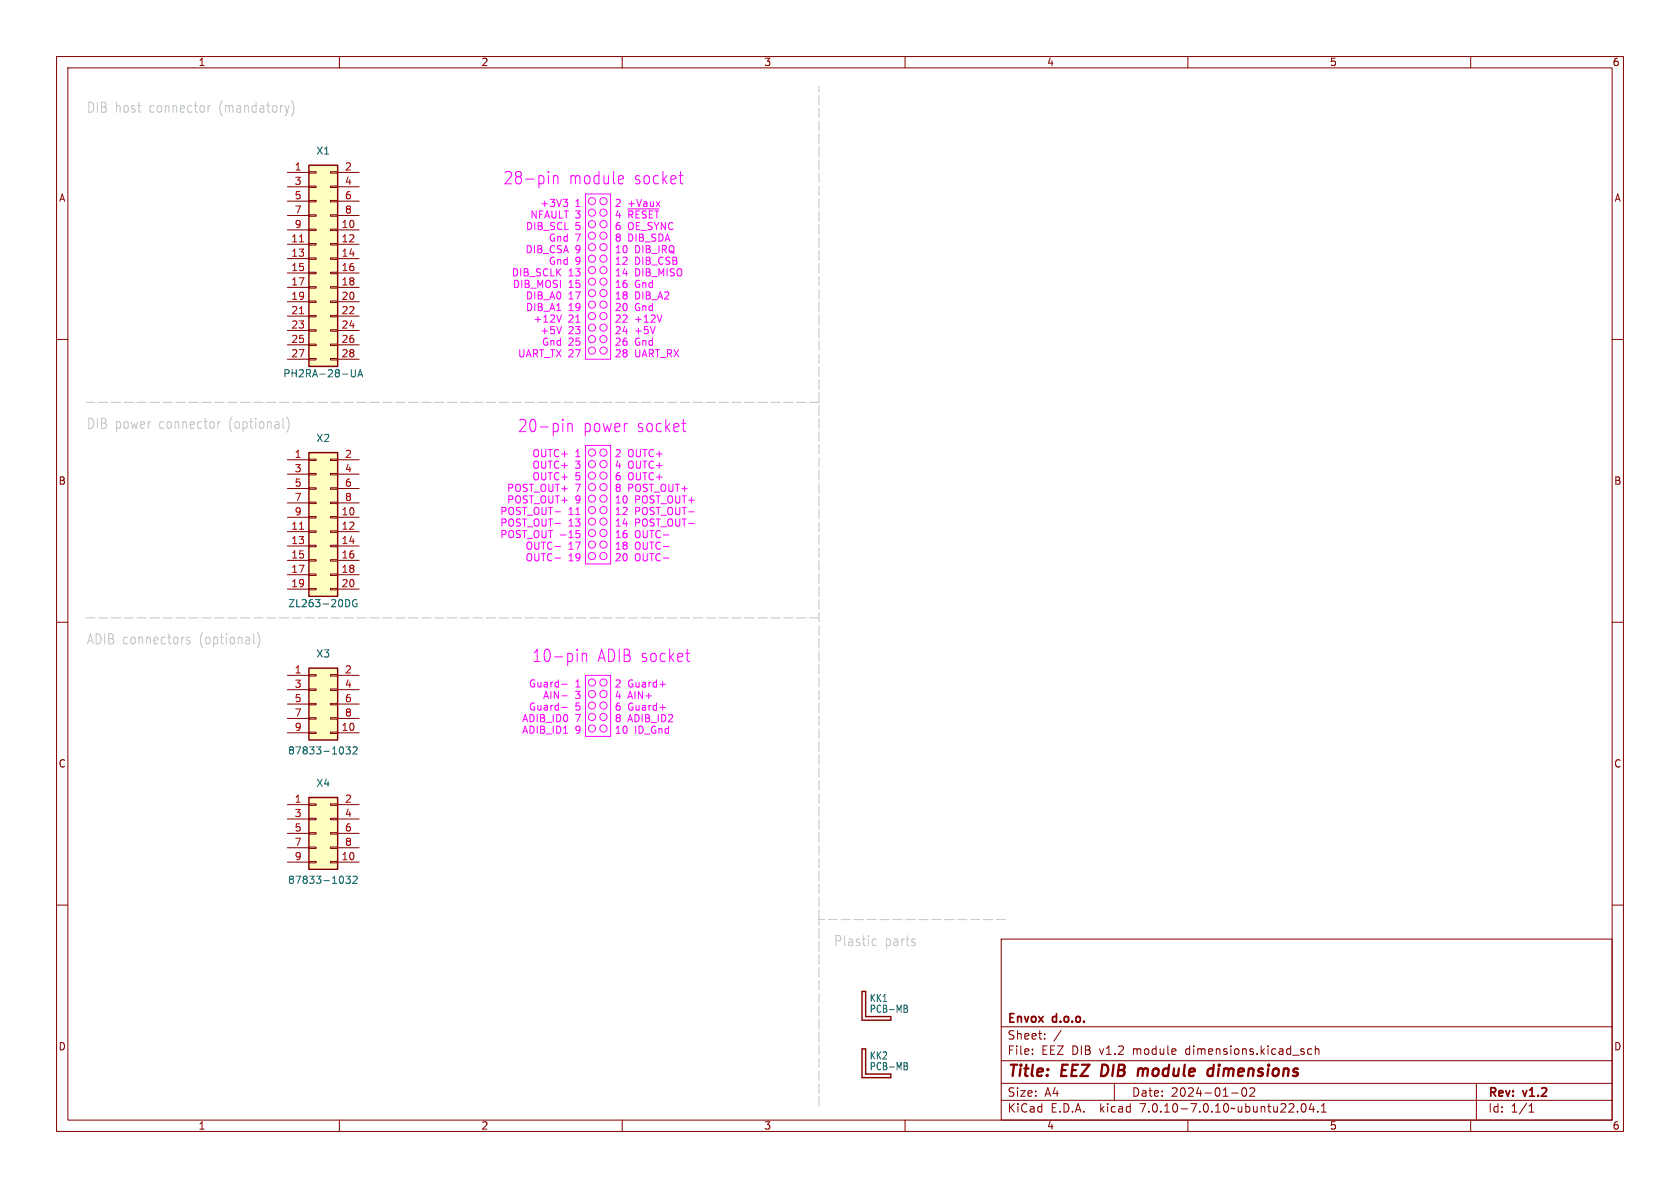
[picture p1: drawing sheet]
<svg xmlns="http://www.w3.org/2000/svg" width="297mm" height="210mm" viewBox="0 0 297 210" stroke-linecap="round" stroke-linejoin="round" font-family="sans-serif">
<g fill="none" stroke="#840000" stroke-width=".18">
<path d="M10 10h277v190h-277zM12 12h273v186h-273zM60 10v2M110 10v2M160 10v2M210 10v2M260 10v2M50.8 30.5h3.8M50.8 33h3.8M50.8 35.6h3.8M50.8 38.1h3.8M54.6 38h1.3v.2h-1.3z"/>
<path d="M54.6 35.4h1.3v.3h-1.3zM54.6 32.9h1.3v.2h-1.3zM54.6 30.4h1.3v.2h-1.3zM58.4 38h1.3v.2h-1.3zM58.4 35.4h1.3v.3h-1.3zM58.4 32.9h1.3v.2h-1.3zM58.4 30.4h1.3v.2h-1.3zM59.7 30.5h3.8M59.7 33h3.8M59.7 35.6h3.8M59.7 38.1h3.8M10 60h2"/>
<path d="M50.8 40.6h3.8M50.8 43.2h3.8M50.8 45.7h3.8M50.8 48.3h3.8M50.8 50.8h3.8M50.8 53.3h3.8M50.8 55.9h3.8M50.8 58.4h3.8M54.6 58.3h1.3v.2h-1.3zM54.6 55.8h1.3v.2h-1.3zM54.6 53.2h1.3v.3h-1.3zM54.6 50.7h1.3v.2h-1.3z"/>
<path d="M54.6 48.1h1.3v.3h-1.3zM54.6 45.6h1.3v.2h-1.3zM54.6 43.1h1.3v.2h-1.3zM54.6 40.5h1.3v.3h-1.3zM58.4 58.3h1.3v.2h-1.3zM58.4 55.8h1.3v.2h-1.3zM58.4 53.2h1.3v.3h-1.3zM58.4 50.7h1.3v.2h-1.3zM58.4 48.1h1.3v.3h-1.3zM58.4 45.6h1.3v.2h-1.3zM58.4 43.1h1.3v.2h-1.3zM58.4 40.5h1.3v.3h-1.3z"/>
<path d="M59.7 40.6h3.8M59.7 43.2h3.8M59.7 45.7h3.8M59.7 48.3h3.8M59.7 50.8h3.8M59.7 53.3h3.8M59.7 55.9h3.8M59.7 58.4h3.8M285 60h2M50.8 61h3.8M50.8 63.5h3.8M54.6 63.4h1.3v.2h-1.3z"/>
<path d="M54.6 60.8h1.3v.3h-1.3zM58.4 63.4h1.3v.2h-1.3zM58.4 60.8h1.3v.3h-1.3zM59.7 61h3.8M59.7 63.5h3.8M50.8 81.3h3.8M50.8 91.4h3.8M50.8 94h3.8M50.8 96.5h3.8M50.8 99.1h3.8M50.8 83.8h3.8M50.8 86.4h3.8"/>
<path d="M50.8 88.9h3.8M54.6 98.9h1.3v.3h-1.3zM54.6 96.4h1.3v.2h-1.3zM54.6 93.9h1.3v.2h-1.3zM54.6 91.3h1.3v.3h-1.3zM54.6 88.8h1.3v.2h-1.3zM54.6 86.2h1.3v.3h-1.3zM54.6 83.7h1.3v.2h-1.3zM54.6 81.2h1.3v.2h-1.3zM58.4 98.9h1.3v.3h-1.3zM58.4 96.4h1.3v.2h-1.3zM58.4 93.9h1.3v.2h-1.3z"/>
<path d="M58.4 91.3h1.3v.3h-1.3zM58.4 88.8h1.3v.2h-1.3zM58.4 86.2h1.3v.3h-1.3zM58.4 83.7h1.3v.2h-1.3zM58.4 81.2h1.3v.2h-1.3zM59.7 81.3h3.8M59.7 91.4h3.8M59.7 94h3.8M59.7 96.5h3.8M59.7 99.1h3.8M59.7 83.8h3.8M59.7 86.4h3.8"/>
<path d="M59.7 88.9h3.8M10 110h2M50.8 101.6h3.8M50.8 104.1h3.8M50.8 119.4h3.8M54.6 104h1.3v.3h-1.3zM54.6 101.5h1.3v.2h-1.3zM54.6 119.3h1.3v.2h-1.3zM58.4 104h1.3v.3h-1.3zM58.4 101.5h1.3v.2h-1.3zM58.4 119.3h1.3v.2h-1.3zM59.7 101.6h3.8"/>
<path d="M59.7 104.1h3.8M59.7 119.4h3.8M285 110h2M50.8 129.5h3.8M50.8 121.9h3.8M50.8 124.5h3.8M50.8 127h3.8M54.6 129.4h1.3v.3h-1.3zM54.6 126.9h1.3v.2h-1.3zM54.6 124.3h1.3v.3h-1.3zM54.6 121.8h1.3v.2h-1.3zM58.4 129.4h1.3v.3h-1.3z"/>
<path d="M58.4 126.9h1.3v.2h-1.3zM58.4 124.3h1.3v.3h-1.3zM58.4 121.8h1.3v.2h-1.3zM59.7 129.5h3.8M59.7 121.9h3.8M59.7 124.5h3.8M59.7 127h3.8M10 160h2M50.8 142.2h3.8M50.8 152.4h3.8M50.8 144.8h3.8M50.8 147.3h3.8"/>
<path d="M50.8 149.9h3.8M54.6 152.3h1.3v.2h-1.3zM54.6 149.7h1.3v.3h-1.3zM54.6 147.2h1.3v.2h-1.3zM54.6 144.7h1.3v.2h-1.3zM54.6 142.1h1.3v.3h-1.3zM58.4 152.3h1.3v.2h-1.3zM58.4 149.7h1.3v.3h-1.3zM58.4 147.2h1.3v.2h-1.3zM58.4 144.7h1.3v.2h-1.3zM58.4 142.1h1.3v.3h-1.3zM59.7 142.2h3.8"/>
<path d="M59.7 152.4h3.8M59.7 144.8h3.8M59.7 147.3h3.8M59.7 149.9h3.8M285 160h2M177 166h108v32h-108zM60 198v2M110 198v2M160 198v2M177 194.5h108M177 191.5h108M177 187.5h108"/>
<path d="M177 181.5h108M182.5 186.3v.1M182.5 185.5v.1M184.7 183.6v.1M184.7 182.8v.1M187.6 182.1l-1.3 2M197 191.5v3M210 198v2M217.7 193.2h1.2M219.7 192.4l.2-.1a.81 .81 0 0 1 .6 .6 .81 .81 0 0 1-.3 .8l-.2 .1a.81 .81 0 0 1-.3-1.4zM221 192.4l.5-.1 .2 .1 .1 .3-.9 1.1h.9M229.4 196.5v.1"/>
<path d="M230.2 195.2l.2-.1a.81 .81 0 0 1 .6 .6 .81 .81 0 0 1-.3 .8l-.2 .1a.81 .81 0 0 1-.3-1.4zM231.8 195l-.3 1.1h.9M231.9 185.5l-.4-.1-.3 .3v.4l.1 .2h.6M232.2 195.6v1M232.5 185.5l.2-.1 .4 .1 .1 .9M232.5 184.9v1.5M233 196.5v.1M233.6 196.6h.9M233.6 195.5l.4-.4v1.5M260 198v2M261 191.5v6.5M270.3 196.6h.9"/>
<path d="M270.3 195.5l.4-.4v1.5"/>
</g>
<path d="M194.9 188.2l-.3 2h.5M201.4 189l.2-.1 .4 .1M202.1 189.2l-.1 1M213.6 190.1l.2 .1 .6-.1M213.7 189l.2-.1 .6 .1M214.6 188.2l-.3 2" fill="none" stroke="#840000" stroke-width=".4"/>
<g fill="#ffffc2" stroke="#ffffc2" stroke-width=".18">
<path d="M54.6 29.2h5.1v35.6h-5.1z"/>
<path d="M54.6 80h5.1v25.4h-5.1z"/>
<path d="M54.6 118.1h5.1v12.7h-5.1z"/>
<path d="M54.6 141h5.1v12.7h-5.1z"/>
</g>
<path d="M54.6 29.2h5.1v35.6h-5.1zM54.6 80h5.1v25.4h-5.1zM54.6 118.1h5.1v12.7h-5.1zM54.6 141h5.1v12.7h-5.1zM152.4 175.3h.6v4.4h4.5v.6h-5.1zM152.4 185.4h.6v4.5h4.5v.6h-5.1z" fill="none" stroke="#840000" stroke-width=".25"/>
<path d="M52.9 42.8h.8M52.9 55.5h.8M52.9 93.6h.8" fill="none" stroke="#a90000" stroke-width=".18"/>
<g fill="none" stroke="#006464" stroke-width=".18">
<path d="M62.1 65.3v1.1l.3 .2h.3l.1-.2v-1.1M63.3 66.6l.4-1.3 .4 1.3M63.4 66.3h.6M61.4 106a.68 .68 0 0 1 .4 .6 .68 .68 0 0 1-.4 .7M63 106.1a.59 .59 0 0 0-.7 .5 .59 .59 0 0 0 .7 .6l.1-.5h-.2M61.1 132h.8l-.4 .5 .4 .1v.6l-.2 .1-.6-.1M62.4 132.1l.5-.1 .2 .4-.7 .9h.7M61.1 154.9h.8l-.4 .5 .4 .1v.5l-.2 .2-.6-.2M62.4 155l.5-.1 .2 .3-.7 1h.7M159.8 177.7l.5 .1 .1 .2-.2 .3M159.8 178.3h.4M160.2 178.3l.2 .2v.3l-.6 .2"/>
<path d="M159.8 187.8l.5 .2 .1 .2-.2 .2M159.8 188.4h.4M160.2 188.4l.2 .3v.3l-.6 .1"/>
</g>
<g fill="none" stroke="#c2c2c2" stroke-width=".18">
<path d="M36.8 18.7v1.1M37.2 18.7h-.3l-.1 .3M51.1 18.7l-.4 1.1M51.5 17.8a2.31 2.31 0 0 1 0 2.7M38.5 74.5v1.2M38.9 74.5l-.2 .1-.2 .3M50.1 75.6l.1 .1M50.7 73.7a2.31 2.31 0 0 1 0 2.7M33.5 112.7l-.3-.1a.31 .31 0 0 0-.2 .3 .31 .31 0 0 0 .2 .3h.2a.31 .31 0 0 1 .2 .3 .31 .31 0 0 1-.2 .3l-.4-.1M44.8 112v1.6l.3 .2M45.5 111.8a2.31 2.31 0 0 1 0 2.7M154.3 167.1h.6"/>
<path d="M154.3 166.1h.6"/>
</g>
<g fill="none" stroke="#f0f" stroke-width=".18">
<path d="M97 30.3v.1v.1M97.8 31v1.5M97.8 31.2a.46 .46 0 0 1 .7-.1l.1 1.4M99.6 35.2h.8l-.5 .5M100.1 35.7l.3 .3v.3l-.3 .2M103.5 34.3h4.4v29.2h-4.4zM109.6 31l.5 .1 .1 .5-.9 .2M110.1 32.4l-.5 .1M111 36.9h5.5M116 35.7l.7 .8M116.7 35.7l-.7 .8M120 31h.7"/>
<path d="M120.4 32.4l.3 .1M99.3 55.7l-.5 1.3M99.3 57.7l-.5 1.3M117 55.7l-.4 1.3M99.5 74.1l.1 .1-.1 .1M100.4 74.9v1.4M100.4 75.1a.46 .46 0 0 1 .7-.1l.1 1.3M103.5 78.7h4.4v21h-4.4zM120.5 74.9h.7M120.9 76.2l.3 .1M98.1 90.5h1M98.1 92.5h1"/>
<path d="M98.1 96.6h1M98.1 98.7h1M101.9 94.3h.4l.2 .2-.1 .5h-.5M102 114.8l.1 .1-.1 .1M102.9 115.5v1.4M102.9 115.7a.46 .46 0 0 1 .7-.1l.1 1.3M103.5 119.4h4.4v10.8h-4.4zM121.2 115.5h.7M121.6 116.8l.3 .1M99.3 121h1M99.3 123h1M99.3 125h1"/>
<path d="M99.6 129.6h.8M116.7 121h.9M116.7 125.1h.9"/>
<circle cx="104.6" cy="35.6" r=".63"/>
<circle cx="104.6" cy="39.6" r=".63"/>
<circle cx="104.6" cy="37.6" r=".63"/>
<circle cx="106.7" cy="37.6" r=".63"/>
<circle cx="106.7" cy="35.6" r=".63"/>
<circle cx="106.7" cy="39.6" r=".63"/>
<circle cx="104.6" cy="59.9" r=".63"/>
<circle cx="104.6" cy="45.7" r=".63"/>
<circle cx="104.6" cy="51.8" r=".63"/>
<circle cx="104.6" cy="55.9" r=".63"/>
<circle cx="104.6" cy="53.8" r=".63"/>
<circle cx="104.6" cy="41.7" r=".63"/>
<circle cx="104.6" cy="47.8" r=".63"/>
<circle cx="104.6" cy="49.8" r=".63"/>
<circle cx="104.6" cy="43.7" r=".63"/>
<circle cx="104.6" cy="57.9" r=".63"/>
<circle cx="106.7" cy="57.9" r=".63"/>
<circle cx="106.7" cy="55.9" r=".63"/>
<circle cx="106.7" cy="59.9" r=".63"/>
<circle cx="106.7" cy="41.7" r=".63"/>
<circle cx="106.7" cy="43.7" r=".63"/>
<circle cx="106.7" cy="51.8" r=".63"/>
<circle cx="106.7" cy="45.7" r=".63"/>
<circle cx="106.7" cy="53.8" r=".63"/>
<circle cx="106.7" cy="49.8" r=".63"/>
<circle cx="106.7" cy="47.8" r=".63"/>
<circle cx="104.6" cy="62" r=".63"/>
<circle cx="106.7" cy="62" r=".63"/>
<circle cx="104.6" cy="86.1" r=".63"/>
<circle cx="104.6" cy="94.2" r=".63"/>
<circle cx="104.6" cy="98.3" r=".63"/>
<circle cx="104.6" cy="84.1" r=".63"/>
<circle cx="104.6" cy="90.2" r=".63"/>
<circle cx="104.6" cy="96.3" r=".63"/>
<circle cx="104.6" cy="80" r=".63"/>
<circle cx="104.6" cy="88.1" r=".63"/>
<circle cx="104.6" cy="82" r=".63"/>
<circle cx="104.6" cy="92.2" r=".63"/>
<circle cx="106.7" cy="96.3" r=".63"/>
<circle cx="106.7" cy="80" r=".63"/>
<circle cx="106.7" cy="88.1" r=".63"/>
<circle cx="106.7" cy="86.1" r=".63"/>
<circle cx="106.7" cy="82" r=".63"/>
<circle cx="106.7" cy="94.2" r=".63"/>
<circle cx="106.7" cy="98.3" r=".63"/>
<circle cx="106.7" cy="84.1" r=".63"/>
<circle cx="106.7" cy="90.2" r=".63"/>
<circle cx="106.7" cy="92.2" r=".63"/>
<circle cx="104.6" cy="120.6" r=".63"/>
<circle cx="104.6" cy="124.7" r=".63"/>
<circle cx="104.6" cy="122.7" r=".63"/>
<circle cx="104.6" cy="126.7" r=".63"/>
<circle cx="104.6" cy="128.8" r=".63"/>
<circle cx="106.7" cy="124.7" r=".63"/>
<circle cx="106.7" cy="122.7" r=".63"/>
<circle cx="106.7" cy="120.6" r=".63"/>
<circle cx="106.7" cy="126.7" r=".63"/>
<circle cx="106.7" cy="128.8" r=".63"/>
</g>
<path d="M144.8 71.1h-129.6M144.8 109.2h-129.6M144.8 162.6v-147.4M177.8 162.6h-33M144.8 195.6v-33" fill="none" stroke="#c2c2c2" stroke-width=".18" stroke-dasharray="1.7 .6"/>
<g font-size="3" fill="#f0f">
<text x="88.9" y="32.8">28-pin</text>
<text x="100.5" y="32.8">module</text>
<text x="112.1" y="32.8">socket</text>
<text x="91.4" y="76.6">20-pin</text>
<text x="103" y="76.6">power</text>
<text x="112.6" y="76.6">socket</text>
<text x="94" y="117.2">10-pin</text>
<text x="105.6" y="117.2">ADIB socket</text>
</g>
<g font-size="2.8" fill="#840000">
<text x="178" y="190.9">Title:</text>
<text x="187.7" y="190.9">EEZ</text>
<text x="195.5" y="190.9">DIB</text>
<text x="202.8" y="190.9">module</text>
<text x="216" y="190.9">dimensions</text>
</g>
<g font-size="2.5" fill="#c2c2c2">
<text x="15.2" y="20.1">DIB host</text>
<text x="26.4" y="20.1">connector</text>
<text x="38.9" y="20.1">(mandatory)</text>
<text x="15.2" y="76">DIB power</text>
<text x="28.1" y="76">connector</text>
<text x="40.6" y="76">(optional)</text>
<text x="15.2" y="114.1">ADIB connectors</text>
<text x="35.3" y="114.1">(optional)</text>
<text x="147.3" y="167.4">Plastic</text>
<text x="156.4" y="167.4">parts</text>
</g>
<g font-size="2.1" fill="#840000">
<text x="178" y="184">Sheet:</text>
<text x="178" y="181.2">Envox</text>
<text x="186.2" y="181.2">d.o.o.</text>
<text x="178" y="186.7">File:</text>
<text x="184.1" y="186.7">EEZ DIB</text>
<text x="194.5" y="186.7">v1.2</text>
<text x="200.6" y="186.7">module</text>
<text x="210" y="186.7">dimensions.kicad_sch</text>
<text x="178" y="196.9">KiCad</text>
<text x="178" y="194.1">Size:</text>
<text x="184.7" y="194.1">A4</text>
<text x="185.7" y="196.9">E.D.A.</text>
<text x="194.6" y="196.9">kicad</text>
<text x="200" y="194.1">Date:</text>
<text x="201.8" y="196.9">7.0.10-7.0.10~ubuntu22.04.1</text>
<text x="207" y="194.1">2024-01-02</text>
<text x="263" y="194.3">Rev:</text>
<text x="263" y="196.9">Id:</text>
<text x="267.1" y="196.9">1/1</text>
<text x="269.4" y="194.3">v1.2</text>
</g>
<g font-size="1.8" fill="#840000">
<text x="35" y="11.9">1</text>
<text x="85" y="11.9">2</text>
<text x="135" y="11.9">3</text>
<text x="185" y="11.9">4</text>
<text x="235" y="11.9">5</text>
<text x="285" y="11.9">6</text>
<text x="10.3" y="35.9">A</text>
<text x="285.3" y="35.9">A</text>
<text x="10.3" y="85.9">B</text>
<text x="285.3" y="85.9">B</text>
<text x="10.3" y="135.9">C</text>
<text x="285.3" y="135.9">C</text>
<text x="10.3" y="185.9">D</text>
<text x="285.3" y="185.9">D</text>
<text x="35" y="199.9">1</text>
<text x="85" y="199.9">2</text>
<text x="135" y="199.9">3</text>
<text x="185" y="199.9">4</text>
<text x="235" y="199.9">5</text>
<text x="285" y="199.9">6</text>
</g>
<g font-size="1.8" fill="#006464">
<text x="55.8" y="27.5">X1</text>
<text x="50" y="66.9">PH2RA-28-UA</text>
<text x="55.8" y="78.3">X2</text>
<text x="50.8" y="107.5">ZL263-20DG</text>
<text x="55.8" y="116.4">X3</text>
<text x="50.8" y="133.6">87833-1032</text>
<text x="55.8" y="139.3">X4</text>
<text x="50.8" y="156.4">87833-1032</text>
<text x="153.6" y="179.2">PCB-MB</text>
<text x="153.6" y="177.3">KK1</text>
<text x="153.6" y="189.4">PCB-MB</text>
<text x="153.6" y="187.5">KK2</text>
</g>
<g font-size="1.8" fill="#a90000">
<text x="52" y="30.2">1</text>
<text x="52" y="32.8">3</text>
<text x="52" y="35.3">5</text>
<text x="60.9" y="30.2">2</text>
<text x="60.9" y="32.8">4</text>
<text x="60.9" y="35.3">6</text>
<text x="52" y="37.8">7</text>
<text x="52" y="40.4">9</text>
<text x="60.3" y="40.4">10</text>
<text x="60.9" y="37.8">8</text>
<text x="51.4" y="42.9">11</text>
<text x="51.4" y="45.5">13</text>
<text x="60.3" y="42.9">12</text>
<text x="60.3" y="45.5">14</text>
<text x="51.4" y="48">15</text>
<text x="51.4" y="50.5">17</text>
<text x="51.4" y="53.1">19</text>
<text x="60.3" y="48">16</text>
<text x="60.3" y="50.5">18</text>
<text x="60.3" y="53.1">20</text>
<text x="51.4" y="55.6">21</text>
<text x="51.4" y="58.2">23</text>
<text x="60.3" y="55.6">22</text>
<text x="60.3" y="58.2">24</text>
<text x="51.4" y="60.7">25</text>
<text x="51.4" y="63.2">27</text>
<text x="60.3" y="60.7">26</text>
<text x="60.3" y="63.2">28</text>
<text x="52" y="81">1</text>
<text x="52" y="83.6">3</text>
<text x="60.9" y="81">2</text>
<text x="60.9" y="83.6">4</text>
<text x="52" y="86.1">5</text>
<text x="52" y="88.6">7</text>
<text x="60.9" y="86.1">6</text>
<text x="60.9" y="88.6">8</text>
<text x="51.4" y="93.7">11</text>
<text x="52" y="91.2">9</text>
<text x="60.3" y="91.2">10</text>
<text x="60.3" y="93.7">12</text>
<text x="51.4" y="96.3">13</text>
<text x="51.4" y="98.8">15</text>
<text x="51.4" y="101.3">17</text>
<text x="60.3" y="96.3">14</text>
<text x="60.3" y="98.8">16</text>
<text x="60.3" y="101.3">18</text>
<text x="51.4" y="103.9">19</text>
<text x="60.3" y="103.9">20</text>
<text x="52" y="119.1">1</text>
<text x="60.9" y="119.1">2</text>
<text x="52" y="121.7">3</text>
<text x="52" y="124.2">5</text>
<text x="60.9" y="121.7">4</text>
<text x="60.9" y="124.2">6</text>
<text x="52" y="126.7">7</text>
<text x="52" y="129.3">9</text>
<text x="60.3" y="129.3">10</text>
<text x="60.9" y="126.7">8</text>
<text x="52" y="142">1</text>
<text x="60.9" y="142">2</text>
<text x="52" y="144.5">3</text>
<text x="52" y="147.1">5</text>
<text x="52" y="149.6">7</text>
<text x="60.9" y="144.5">4</text>
<text x="60.9" y="147.1">6</text>
<text x="60.9" y="149.6">8</text>
<text x="52" y="152.1">9</text>
<text x="60.3" y="152.1">10</text>
</g>
<g font-size="1.8" fill="#f0f">
<text x="92.9" y="40.8">DIB_SCL</text>
<text x="93.7" y="38.7">NFAULT 3</text>
<text x="95.4" y="36.7">+3V3</text>
<text x="101.7" y="36.7">1</text>
<text x="101.7" y="40.8">5</text>
<text x="108.6" y="36.7">2</text>
<text x="108.6" y="38.7">4</text>
<text x="108.6" y="40.8">6</text>
<text x="111" y="36.7">+Vaux</text>
<text x="111" y="38.7">~{RESET}</text>
<text x="111" y="40.8">OE_SYNC</text>
<text x="92.8" y="44.8">DIB_CSA</text>
<text x="96.9" y="42.8">Gnd</text>
<text x="96.9" y="46.9">Gnd</text>
<text x="101.7" y="42.8">7</text>
<text x="101.7" y="44.8">9</text>
<text x="101.7" y="46.9">9</text>
<text x="108.6" y="42.8">8</text>
<text x="108.6" y="44.8">10</text>
<text x="108.6" y="46.9">12</text>
<text x="111" y="42.8">DIB_SDA</text>
<text x="112.2" y="44.8">DIB_IRQ</text>
<text x="112.2" y="46.9">DIB_CSB</text>
<text x="90.4" y="48.9">DIB_SCLK</text>
<text x="90.6" y="51">DIB_MOSI</text>
<text x="92.9" y="53">DIB_A0</text>
<text x="100.5" y="48.9">13</text>
<text x="100.5" y="51">15</text>
<text x="100.5" y="53">17</text>
<text x="108.6" y="48.9">14</text>
<text x="108.6" y="51">16</text>
<text x="108.6" y="53">18</text>
<text x="112.2" y="48.9">DIB_MISO</text>
<text x="112.2" y="51">Gnd</text>
<text x="112.2" y="53">DIB_A2</text>
<text x="92.9" y="55.1">DIB_A1</text>
<text x="94.2" y="57.1">+12V</text>
<text x="95.4" y="59.2">+5V</text>
<text x="100.5" y="55.1">19</text>
<text x="100.5" y="57.1">21</text>
<text x="100.5" y="59.2">23</text>
<text x="108.6" y="55.1">20</text>
<text x="108.6" y="57.1">22</text>
<text x="108.6" y="59.2">24</text>
<text x="112.2" y="55.1">Gnd</text>
<text x="112.2" y="57.1">+12V</text>
<text x="112.2" y="59.2">+5V</text>
<text x="91.5" y="63.3">UART_TX 27</text>
<text x="95.7" y="61.2">Gnd</text>
<text x="100.5" y="61.2">25</text>
<text x="108.6" y="61.2">26</text>
<text x="108.6" y="63.3">28</text>
<text x="112.2" y="61.2">Gnd</text>
<text x="112.2" y="63.3">UART_RX</text>
<text x="94" y="80.9">OUTC+</text>
<text x="94" y="82.9">OUTC+</text>
<text x="101.7" y="80.9">1</text>
<text x="101.7" y="82.9">3</text>
<text x="108.6" y="80.9">2</text>
<text x="108.6" y="82.9">4</text>
<text x="111" y="80.9">OUTC+</text>
<text x="111" y="82.9">OUTC+</text>
<text x="89.5" y="87">POST_OUT+</text>
<text x="89.5" y="89.1">POST_OUT+</text>
<text x="94" y="85">OUTC+</text>
<text x="101.7" y="85">5</text>
<text x="101.7" y="87">7</text>
<text x="101.7" y="89.1">9</text>
<text x="108.6" y="85">6</text>
<text x="108.6" y="87">8</text>
<text x="108.6" y="89.1">10</text>
<text x="111" y="85">OUTC+</text>
<text x="111" y="87">POST_OUT+</text>
<text x="112.2" y="89.1">POST_OUT+</text>
<text x="88.3" y="91.1">POST_OUT-</text>
<text x="88.3" y="93.2">POST_OUT-</text>
<text x="88.3" y="95.2">POST_OUT -15</text>
<text x="100.5" y="91.1">11</text>
<text x="100.5" y="93.2">13</text>
<text x="108.6" y="91.1">12</text>
<text x="108.6" y="93.2">14</text>
<text x="108.6" y="95.2">16</text>
<text x="112.2" y="91.1">POST_OUT-</text>
<text x="112.2" y="93.2">POST_OUT-</text>
<text x="112.2" y="95.2">OUTC-</text>
<text x="92.8" y="97.3">OUTC-</text>
<text x="92.8" y="99.3">OUTC-</text>
<text x="100.5" y="97.3">17</text>
<text x="100.5" y="99.3">19</text>
<text x="108.6" y="97.3">18</text>
<text x="108.6" y="99.3">20</text>
<text x="112.2" y="97.3">OUTC-</text>
<text x="112.2" y="99.3">OUTC-</text>
<text x="93.4" y="121.6">Guard-</text>
<text x="93.4" y="125.7">Guard-</text>
<text x="95.9" y="123.7">AIN-</text>
<text x="101.7" y="121.6">1</text>
<text x="101.7" y="123.7">3</text>
<text x="101.7" y="125.7">5</text>
<text x="108.6" y="121.6">2</text>
<text x="108.6" y="123.7">4</text>
<text x="108.6" y="125.7">6</text>
<text x="111" y="121.6">Guard+</text>
<text x="111" y="123.7">AIN+</text>
<text x="111" y="125.7">Guard+</text>
<text x="92.2" y="127.7">ADIB_ID0</text>
<text x="92.2" y="129.8">ADIB_ID1</text>
<text x="101.7" y="127.7">7</text>
<text x="101.7" y="129.8">9</text>
<text x="108.6" y="127.8">8</text>
<text x="108.6" y="129.8">10</text>
<text x="111" y="127.8">ADIB_ID2</text>
<text x="112.2" y="129.8">ID_Gnd</text>
</g>
</svg>
